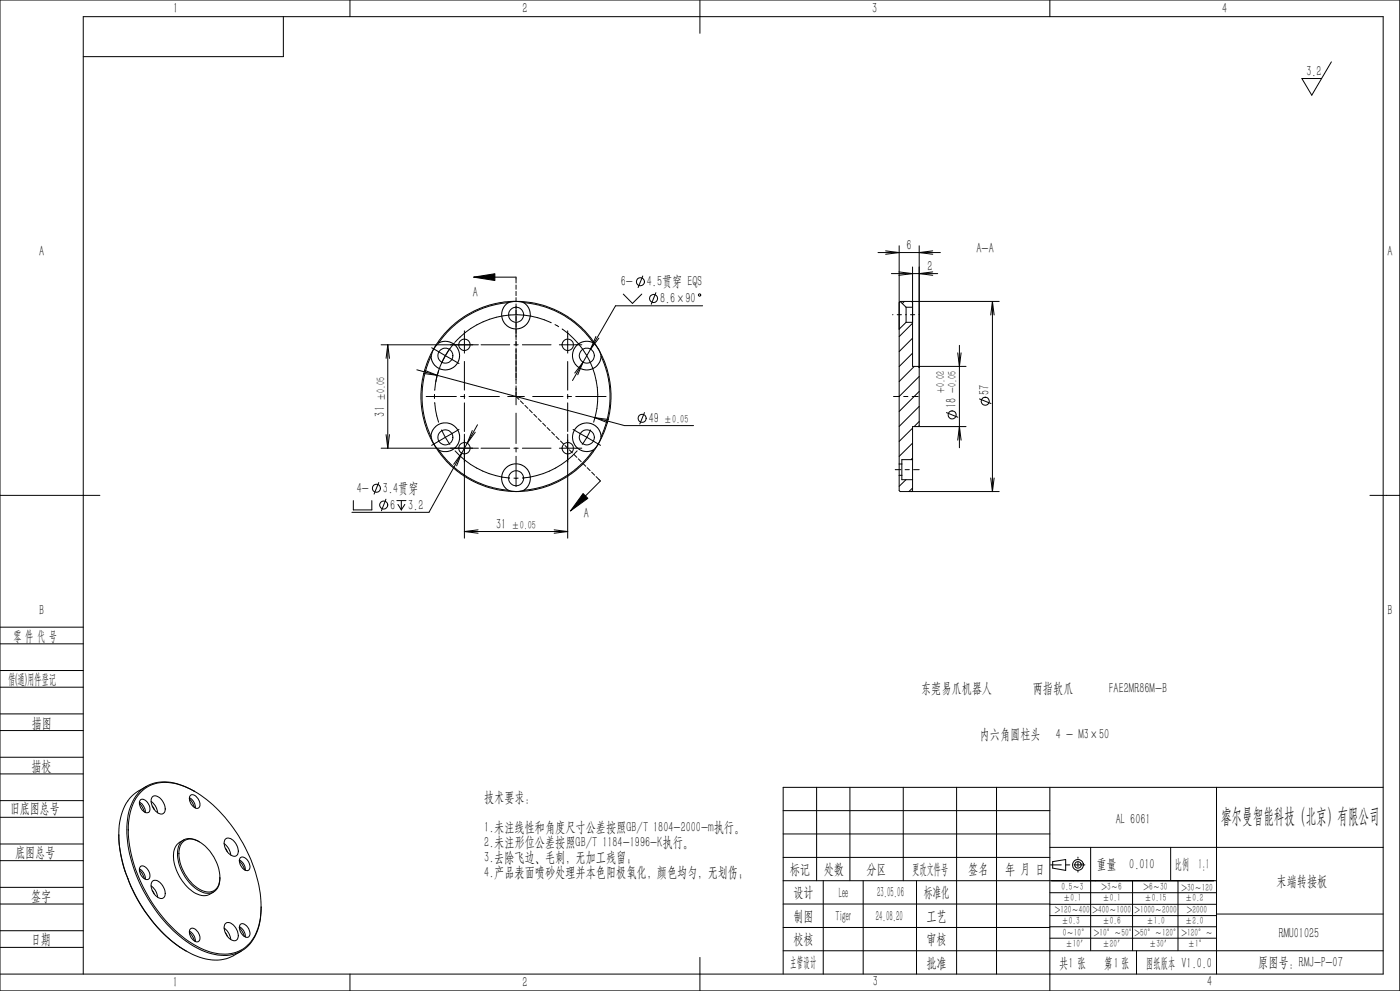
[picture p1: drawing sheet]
<svg xmlns="http://www.w3.org/2000/svg" width="420mm" height="297mm" viewBox="0 0 420 297" stroke-linecap="round" stroke-linejoin="round" font-family="sans-serif">
<g fill="none" stroke="#000" stroke-width=".3">
<path d="M0 0h419.9v297h-419.9zM85 5v12h-60M105 0v5M210 0v10M315 0v5M399.4 18.5l-5.9 10-2.9-5h5.9M263.4 75.7h18.7M265.7 75.2l4 .5-4 .5M269.7 73.7v65.4M275.8 73.7v53.9l-.3 .2M279.8 75.2l-4 .5 4 .5M139.3 99.1v6.7"/>
<path d="M142.1 83.1l6.4-1.1v2.1zM142.1 83.1h12.7v1.7M152.5 90.7l-3.4 .5-3.7 1-3.2 1.4-2.4 1.3-4.4 3.4-1.5 1.5-2.3 2.9M152.5 90.7l-1.4 1.3-.4 1.1-.2 1.4 .7 2.1 .6 .9 1.2 .7 1.1 .4 1.6-.1 1.4-.6 .8-.7 1-1.7 .1-1.8-.6-1.8-1.3-1.2 2.7 .4 5 1.4 4.7 2.2 4.6 3.6 1.7 1.7 2.2 2.7M154.8 90.3l-3.6 .2-4.4 .9-4 1.5-3.1 1.7-4.7 3.6-2.3 2.6-2.6 3.8M154.8 90.3l-2.3 .4M154.8 90.3l2.4 .4M154.8 90.3l4.9 .4 3.4 .8 3.2 1.3 3.1 1.6 2.9 2 3.4 3 2.2 2.7 1.6 2.5M154.8 85.4v1.3M154.8 87.3v1.3M154.8 89.2v1.3M154.8 91.1v10.7"/>
<path d="M165.4 96.7a24.5 24.5 0 0 0-28.9 5.8M166.5 97.3l1.1 .6M168.7 98.6a24.6 24.6 0 0 1 9.4 27.9M170.3 99.1v6.7M187 88.1l2.7 2.8 2.8-2.8M192.8 82.7l-1.4 3.5M196.8 87.7l-1.4 3.5M210.8 91.7h-26.1l-9.8 16.8M267.4 82h13.9M267.8 94.3h.1M269.2 94.3h1.2M269.7 81.5l4.1 .5-4.1 .5"/>
<path d="M270 90.3a3.3 3.3 0 0 0-.3 2.7v5.6l2.1-2M270 90.3l1.8 1.8M270 90.3h29.8M271.3 90.3l-.6 .7M271.7 94.3h.2M271.8 92.1v4.5M271.8 92.1h2v4.5h-2M273.1 94.3h1.3M273.5 90.3l.3 .3M273.8 96.9l-4.1 4M273.8 80v29.8h16M275.7 94.3h.1"/>
<path d="M279.8 81.5l-4 .5 4 .5M297.7 90.3l.5 4.1M297.7 90.3l-.5 4.1M297.7 90.3v57M114.3 103.3h29.2M116.3 103.3v31M116.3 103.3l.5 4.1M116.3 103.3l-.5 4.1M125.1 110.8l53.4 14.4M127.3 111l3.8 1.5-4-.6M127.8 118.8h9.1M129.3 106.8l-1.3 3.2-.8 3-.5 3.4-.1 3.5 .4 3.4 .7 3.4 2.4 6.4"/>
<path d="M129.5 104.2l4.1 2.4M130.1 104.5l-1.7 3.6-1.1 3-.9 4.5-.1 4.2 .3 3.4 .9 3.8 1.3 3.6 1.3 2.5M130.1 104.6l.8-1.1 1.2-1 1.7-.2 1.6 .4 1.5 1.1 .7 1.3 .3 1.2-.3 1.7-.7 1.3-1.1 .9-1.2 .5-1.6 .1-1.7-.6-1-.9-.8-1.3-.2-1.2M130.1 104.6l-.8 2.2M130.3 118.2v1.2M131.6 111.1l-.6 1.9-.6 3.9M133.6 106.6l-1.1 2.2M133.6 106.6l4.1 2.4M135 104.5l-1.4 2.1M136.4 102.7a24.6 24.6 0 0 0-5.7 11.7M138.2 118.8h1.2M139.3 108.3v8.6"/>
<path d="M139.3 118.2v1.3M140.7 118.8h9.1M144.3 103.3h8.6M152.3 118.8h5M154.2 103.3h1.2M154.8 102.2v1.5M154.8 104.3v10.7M154.8 115.7v5.6M154.8 118.8l.9 .9M156.7 103.3h8.6M159.8 118.8h9.1M167.8 103.3h6.7"/>
<path d="M170.2 118.8h1.2M170.3 108.3v8.6M170.3 118.2v1.3M172.7 118.8h9.1M174.9 108.5l-3.2 5.5M174.9 108.5l-1.6 3.8M174.9 108.5l-2.5 3.3M178 102.7l1.5 1.9M178 102.7l-1.3-.4h-1.4l-1.3 .5-1.1 .8-.7 1-.5 1.6 .1 1.3 .5 1.1 .8 1.1 1 .7 1.5 .5 1.4-.1 1.1-.4 1.1-.9 .8-1.3 .3-1.4M178.8 100.8l-1.6 3.8 2.5-3.3M179.5 104.6l.8 2.2M179.5 104.6l1.7 3.4 .9 2.6 .9 3.8 .3 3.5-.2 4.1-.8 4.2-1.1 3.3-1.7 3.6"/>
<path d="M180.3 106.8l1.4 3.4 .6 2.4 .7 5.1-.1 3.5-.5 3.4-.8 3-1.3 3.3M268.1 118.8h1.7M271.1 118.8h1.3M273.6 118.8h1.9M273.8 101.3l-4.1 4.1M273.8 105.8l-4.1 4.1M274.3 109.8l-4.6 4.5M275.5 109.8l.3 .4M275.8 112.8l-6.1 6M275.8 117.3l-6.1 6M287.3 105.7l.5 4.1 .5-4.1M287.8 103.5v30.7"/>
<path d="M293.8 119.5l3.5 1.4M114.3 134.3h29.2M115.8 130.3l.5 4M116.8 130.3l-.5 4M129.3 130.8l.4-1.7 .9-1.2 .8-.6 1.4-.5 1.4-.1 1.4 .5 1.1 .8 .6 .9 .5 1.3 .1 1.4-.4 1.4-.9 1.2-1.3 .8-1.1 .3h-1.2l-1.3-.4M130.1 133.1l1.6 2.4 2.2 2.7 3.3 3.1 3 2 3.1 1.6 3.2 1.2 3.4 .8 4.9 .4M130.1 133.1l1.6 1.8M130.4 120.7l.6 3.9 .6 1.9M131.7 134.9l2.1 2.7 1.7 1.8 4.6 3.5 3.1 1.6 3.2 1.3 2.7 .6 3.4 .5M132.5 128.9l1.1 2.2M133.6 131.1l1.4 2.1M133.6 131.1l-4.1 2.4"/>
<path d="M136.5 135.1a24.7 24.7 0 0 0 16.4 8.2M137.7 128.7l-4.1 2.4M138.5 135.8l-9.8 17.7h-23.1M138.5 135.8l-2.4 3.3M138.5 135.8l-1.5 3.8M139.3 120.7v8.6M139.3 130.1v31.2M141.7 129l-1.5 3.8 2.4-3.3M143.3 127.3l-4.8 8.5M144.3 134.3h8.6M154.2 134.3h1.2M154.8 123.8v9.1"/>
<path d="M154.8 134.2v1.3M154.8 136.7v9.1M156.1 120.1l.9 .9M156.7 134.3h8.6M157.5 121.5l.9 .9M158.8 122.8l.9 .9M160.1 124.2l.9 .9M161.5 125.5l.8 .9M162.8 126.8l.9 .9M164.1 128.1l.9 .9M165.5 129.5l.9 .9M166.8 130.8l.9 .9"/>
<path d="M167.8 134.3h6.7M168.1 132.2l.9 .9M169.5 133.5l.9 .9M170.3 120.7v8.6M170.3 130.1v31.2M170.8 134.8l.9 .9M171.9 128.7l4.2 2.4M172.2 136.2l.9 .9M173.1 135.1a24.7 24.7 0 0 1-16.4 8.2M173.5 137.5l.9 .9M174.8 138.9l.9 .8M176.1 131.1l-1.4 2.1"/>
<path d="M176.1 131.1l4.1 2.4M177.2 128.9l-1.1 2.2M178.5 125.2l8.9 2.4h20.7M178.5 125.2l3.8 1.5M178.5 125.2l4.1 .5M179.5 133.1l-2.6 3.7-2.4 2.6-4.7 3.6-3 1.7-4 1.5-4.4 .9-3.6 .2M179.5 133.1l-4.5 5.5-2.9 2.5-2 1.4-2 1.2-3.5 1.6-4 1.1-3.4 .5M180.3 130.9l-.2-1.3-.7-1.3-1.1-.9-1.1-.5-1.3-.2-1.3 .3-1.3 .7-.9 1.1-.5 1-.2 1.5 .3 1.2 .7 1.3 1.1 .9 1.2 .5 1.7 .1 1.2-.4M180.3 130.9l-.8 2.2M193.3 123.7l-1.4 3.4M269.7 139.1v3.4M269.7 139.1h.9"/>
<path d="M270.6 139.1v3.4M273.8 137.8v6M273.8 128.3l-4.1 4M273.8 132.8l-4.1 4M273.8 137.3l-.5 .5M273.8 137.8h-3.2v1.3M275.8 121.8l-6.1 6M275.8 126.3l-1.6 1.5M283.9 123.7l3.5 1.4M287.3 131.9l.5-4.1 .5 4.1M289.8 127.8h-16v10M0 148.5h30"/>
<path d="M106 150v2.8h5.5v-2.8M113.6 144.6l-1.4 3.5M115.8 149.6l-1.4 3.5M119 150h2.8M119.4 151.2l1 1.6M120.4 150v2.8M121.5 151.2l-1.1 1.6M139.3 159.3h31M139.3 159.3l4.1 .5M143.4 158.8l-4.1 .5M152.4 146.9l-1-.9-.7-1.1-.2-1.1v-1.3l.5-1.2 1.1-1.3 1.1-.7 1.1-.3 1.3 .1 1.6 .6 1 .9 .6 1.2 .3 1-.2 1.8-.6 1.3-1.1 1M152.5 146.9l2.3 .4"/>
<path d="M154.2 143.3h1.2M157.2 146.9l-2.4 .4M166.2 158.8l4.1 .5M170.3 159.3l-4.1 .5M174.9 147.9l1.5 1.5-5.2 3.7zM176.1 140.2l.9 .9M177.5 141.5l.9 .9M178.8 142.8l1.3 1.3-8.9 9M268.6 140.8h1.7M269.7 142.5v4.5l.3 .3h29.8M269.7 142.5h.9M270.6 142.5v1.3h3.2"/>
<path d="M271.5 140.8h1.3M271.8 143.8l-2.1 2M273.8 146.3l-1.1 1M273.8 143.8v3.2l-.3 .3M274.1 140.8h1.7M297.2 143.3l.5 4M298.2 143.3l-.5 4M411 148.5h8.9M0 188h25M0 193h25M0 206h25M0 201h25"/>
<path d="M0 218.9h25M0 214h25M0 231.9h25M0 226.9h25M0 239.9h25M42.2 239.7a2.1 2.1 0 0 1 2.6 1.7 1.45 1.45 0 0 1-.6 2.2 2.77 2.77 0 0 1-2-3.9zM42.3 237.3a11 11 0 0 1 12-2 36 36 0 0 1 17.9 16.3 37.8 37.8 0 0 1 5.9 23.9 11.8 11.8 0 0 1-7.3 9.9 16.1 16.1 0 0 1-13.6-2.9 44.4 44.4 0 0 1-18.7-33.8 16.1 16.1 0 0 1 3.8-11.4zM43.9 235.7l-2.4 1.4a12.7 12.7 0 0 0-5.7 10.2 34.2 34.2 0 0 0 2.6 16M45.7 238.8a2.39 2.39 0 0 1 3.3 1.7 2.46 2.46 0 0 1-.2 3.4 3.7 3.7 0 0 1-3.1-5.1zM56.8 239.1a3.4 3.4 0 0 1 1.8 3M56.8 239.3l1 1.4 .5 1.3M57 238.5a1.59 1.59 0 0 1 2.4 .9 2.04 2.04 0 0 1 0 2.8 2.79 2.79 0 0 1-2.4-3.7z"/>
<path d="M58.4 237.2a15.6 15.6 0 0 0-13.2-2.2 11.8 11.8 0 0 0-6.8 9.4 37.6 37.6 0 0 0 6 25.1 37.3 37.3 0 0 0 17.2 15.7 11.8 11.8 0 0 0 12.3-1.2 15.5 15.5 0 0 0 4.5-12.3M245 236v27.9M255 236v27.9M271 236v27.9M287 236v55.9M299 236v55.9M315 236v61M365 236v55.9M415 236h-180.1v55.9M0 244.9h25M0 257.9h25M0 252.9h25"/>
<path d="M35.6 250.1a34.5 34.5 0 0 0 2.8 13.2M41.8 240.4a3.4 3.4 0 0 1 1.8 3.1M41.8 240.7l.9 1.2 .6 1.5M42.2 259.7a2.09 2.09 0 0 1 2.6 1.8 1.48 1.48 0 0 1-.6 2.1 2.8 2.8 0 0 1-2-3.9zM45.3 240.2a4.6 4.6 0 0 1 2 3.4M45.7 241.6l.6 1M54.8 252.4a4.1 4.1 0 0 1 5.6 .2 12.8 12.8 0 0 1 5.3 12.1 3.5 3.5 0 0 1-5.3 2.1 13 13 0 0 1-6.6-12.1l.2-1.1zM55.1 251.7l-1.2 .7a5.1 5.1 0 0 0-1.8 5.5 13.8 13.8 0 0 0 7.3 10.1 4.3 4.3 0 0 0 4.7-.7M59.8 252.3a4 4 0 0 0-6 .8 11.4 11.4 0 0 0 2.5 10.8 7.6 7.6 0 0 0 7.2 3.7 4.5 4.5 0 0 0 2.5-4.7M67.2 252.8a4.9 4.9 0 0 1 2 3.4M67.6 251.5a2.16 2.16 0 0 1 3.1 1.2 2.62 2.62 0 0 1 0 3.9 3.7 3.7 0 0 1-3.1-5.1zM67.6 254.2l.6 1.1"/>
<path d="M71.8 258l.8 1 .8 1.7M71.8 257.7a3.4 3.4 0 0 1 1.8 3.1M72 257.2a1.59 1.59 0 0 1 2.4 .9 1.78 1.78 0 0 1-.2 2.8 3 3 0 0 1-2.2-3.7zM234.9 243h80.1M234.9 249.9h80.1M234.9 257h80.1M315 254h100M315.2 259.2h3.2M315.8 258.2l3.9-.6v3.3l-3.9-.7zM319.7 259.2h1.2M322.2 259.2h3.3M323.4 256.9v.3"/>
<path d="M323.4 258.5v1.3M327.2 254v30.9M351.2 254v9.9M0 270.9h25M0 265.9h25M0 278.9h25M38.4 263.3a44.3 44.3 0 0 0 17.4 21.7M38.4 263.3a42.6 42.6 0 0 0 17.4 21.7M41.8 260.4a3.3 3.3 0 0 1 1.8 3.1M41.8 260.7l.8 1 .7 1.7M45.3 265.5a4.6 4.6 0 0 1 2 3.4M45.7 264.2a1.92 1.92 0 0 1 2.8 .8 3.1 3.1 0 0 1 .5 4.1 2.86 2.86 0 0 1-3.3-2.2 2.89 2.89 0 0 1 0-2.7z"/>
<path d="M45.7 266.9l.6 1M56.8 279.1a3.4 3.4 0 0 1 1.8 3.1M56.8 279.4l1 1.3 .5 1.3M57.2 278.3a2.28 2.28 0 0 1 2.7 2.2 1.11 1.11 0 0 1-.1 1.4 1.11 1.11 0 0 1-1.4 .2 2.84 2.84 0 0 1-1.2-3.8zM67.2 278.1a4.9 4.9 0 0 1 2 3.5M67.6 276.8a1.93 1.93 0 0 1 2.8 .9 3.1 3.1 0 0 1 .5 4.1 2.86 2.86 0 0 1-3.3-2.2 2.61 2.61 0 0 1 0-2.8zM67.6 279.5l.6 1.1M71.8 278l.9 1.2 .7 1.5M71.8 277.7a3.3 3.3 0 0 1 1.8 3.1M72 277.2a1.59 1.59 0 0 1 2.4 .8 1.93 1.93 0 0 1 0 2.9 2.85 2.85 0 0 1-2.4-3.7zM234.9 270.9h80.1M234.9 263.9h130.1"/>
<path d="M234.9 278h80.1M247 263.9v28M259 263.9v28M275 263.9v28M315 277.7h50M315 274.4h50M315 271h50M315 267.5h50M321.9 263.9h.1M323.4 261v.4M328.5 263.9h.1M334.9 263.9h.1"/>
<path d="M339.8 263.9v21M353.4 263.9v21M365 273.9h50M0 283.9h25M0 291.9h415v-286.9h-390v286.9M55.8 285a14.7 14.7 0 0 0 13.7 1.7l2.9-1.7M105 291.9v5.1M210 286.9v10.1M234.9 284.9h180.1M315 281.2h50"/>
<circle cx="154.8" cy="94.3" r="2.25"/>
<circle cx="192.1" cy="84.4" r="1.22"/>
<circle cx="196.1" cy="89.5" r="1.2"/>
<circle cx="209.9" cy="88.4" r=".35"/>
<circle cx="133.6" cy="106.6" r="2.24"/>
<circle cx="139.3" cy="103.3" r="1.71"/>
<circle cx="170.3" cy="103.3" r="1.71"/>
<circle cx="176.1" cy="106.6" r="2.25"/>
<circle cx="133.6" cy="131.1" r="2.24"/>
<circle cx="139.3" cy="134.3" r="1.71"/>
<circle cx="170.3" cy="134.3" r="1.71"/>
<circle cx="176.1" cy="131.1" r="2.25"/>
<circle cx="192.6" cy="125.4" r="1.21"/>
<circle cx="285.6" cy="124.4" r="1.2"/>
<circle cx="295.6" cy="120.2" r="1.21"/>
<circle cx="112.9" cy="146.3" r="1.21"/>
<circle cx="115.1" cy="151.3" r="1.21"/>
<circle cx="154.8" cy="143.3" r="2.25"/>
<circle cx="323.4" cy="259.2" r=".99"/>
<circle cx="323.4" cy="259.2" r="1.63"/>
</g>
<path d="M341 284.9v7" fill="none" stroke="#0a0605" stroke-width=".3"/>
<path d="M142.1 83.1l6.4-1.1v2.1zM174.9 147.9l1.5 1.5-5.2 3.7z" fill="#000"/>
<text font-size="6.3" x="366.3" y="246.6">睿尔曼智能科技（北京）有限公司</text>
<g font-size="4.4">
<text x="51.9" y="4">1</text>
<text x="156.8" y="4">2</text>
<text x="261.6" y="4">3</text>
<text x="366.7" y="4">4</text>
<text x="391.9" y="22.7">3.2</text>
<text x="11.7" y="76.6">A</text>
<text x="272" y="74.8">6</text>
<text x="292.9" y="75.7">A-A</text>
<text x="416.2" y="76.6">A</text>
<text x="278.2" y="81.2">2</text>
<text x="141.9" y="89">A</text>
<text x="186.3" y="85.8">6-</text>
<text x="194.1" y="85.8">4.5贯穿 EQS</text>
<text x="198" y="90.8">8.6×90</text>
<text x="296.8" y="118.3" transform="rotate(-90 296.8 118.3)">57</text>
<text x="115.4" y="124.8" transform="rotate(-90 115.4 124.8)">31</text>
<text x="286.9" y="122.4" transform="rotate(-90 286.9 122.4)">18</text>
<text x="194.6" y="126.7">49</text>
<text x="107.1" y="147.7">4-</text>
<text x="114.9" y="147.7">3.4贯穿</text>
<text x="117.1" y="152.7">6</text>
<text x="122.5" y="152.7">3.2</text>
<text x="175.2" y="155.2">A</text>
<text x="148.8" y="158.5">31</text>
<text x="11.8" y="184.4">B</text>
<text x="416.2" y="184.4">B</text>
<text x="4" y="192">零 件 代 号</text>
<text x="2.5" y="205.1">借(通)用件登记</text>
<text x="276.3" y="207.7">东莞易爪机器人</text>
<text x="309.8" y="207.7">两指软爪</text>
<text x="332.7" y="207.7">FAE2MR86M-B</text>
<text x="9.5" y="218.1">描图</text>
<text x="293.9" y="221.4">内六角圆柱头</text>
<text x="316.8" y="221.4">4 - M3×50</text>
<text x="9.5" y="231.1">描校</text>
<text x="3" y="243.6">旧底图总号</text>
<text x="145.2" y="240.2">技术要求：</text>
<text x="145.2" y="249.3">1.未注线性和角度尺寸公差按照GB/T 1804-2000-m执行。</text>
<text x="334.8" y="246.9">AL 6061</text>
<text x="4.6" y="256.9">底图总号</text>
<text x="145.2" y="253.7">2.未注形位公差按照GB/T 1184-1996-K执行。</text>
<text x="145.2" y="258.3">3.去除飞边、毛刺，无加工残留；</text>
<text x="145.2" y="262.8">4.产品表面喷砂处理并本色阳极氧化，颜色均匀，无划伤；</text>
<text x="236.9" y="261.8">标记</text>
<text x="247.1" y="261.8">处数</text>
<text x="259.9" y="261.8">分区</text>
<text x="273.7" y="261.8">更改文件号</text>
<text x="290.4" y="261.8">签名</text>
<text x="301.5" y="261.8">年 月 日</text>
<text x="329" y="260.4">重量</text>
<text x="338.8" y="260.4">0.010</text>
<text x="352.5" y="260.4">比例 1:1</text>
<text x="9.3" y="270">签字</text>
<text x="238" y="268.8">设计</text>
<text x="251.6" y="269.1">Lee</text>
<text x="263.1" y="268.8">23.05.06</text>
<text x="277.2" y="268.8">标准化</text>
<text x="383" y="265.4">末端转接板</text>
<text x="238.1" y="276">制图</text>
<text x="250.7" y="275.9">Tiger</text>
<text x="262.8" y="276">24.08.20</text>
<text x="278" y="276">工艺</text>
<text x="383.6" y="281">RMU01025</text>
<text x="9.4" y="282.8">日期</text>
<text x="238" y="282.9">校核</text>
<text x="278" y="283">审核</text>
<text x="237.1" y="289.9">主管设计</text>
<text x="278" y="290.2">批准</text>
<text x="317.8" y="290.2">共1 张</text>
<text x="331.3" y="290.2">第1张</text>
<text x="343.8" y="290.2">图纸版本 V1.0.0</text>
<text x="377.5" y="289.9">原图号：RMJ-P-07</text>
<text x="51.8" y="295.8">1</text>
<text x="156.8" y="295.8">2</text>
<text x="261.8" y="295.6">3</text>
<text x="362.1" y="295.6">4</text>
</g>
<g font-size="3.5">
<text x="283.4" y="117.8" transform="rotate(-90 283.4 117.8)">+0.02</text>
<text x="286.9" y="117.8" transform="rotate(-90 286.9 117.8)">-0.05</text>
<text x="115.4" y="120.2" transform="rotate(-90 115.4 120.2)">±0.05</text>
<text x="199.2" y="126.7">±0.05</text>
<text x="153.5" y="158.5">±0.05</text>
</g>
<g font-size="3.1">
<text x="318.4" y="266.8">0.5～3</text>
<text x="330.5" y="266.8">&gt;3～6</text>
<text x="343.1" y="266.8">&gt;6～30</text>
<text x="354.4" y="267">&gt;30～120</text>
<text x="316.5" y="273.7">&gt;120～400</text>
<text x="319" y="270">±0.1</text>
<text x="327.7" y="273.7">&gt;400～1000</text>
<text x="330.8" y="270">±0.1</text>
<text x="340.3" y="273.7">&gt;1000～2000</text>
<text x="343.4" y="270">±0.15</text>
<text x="355.5" y="270">±0.2</text>
<text x="356" y="273.7">&gt;2000</text>
<text x="318.4" y="277">±0.3</text>
<text x="318.9" y="280.5">0～10°</text>
<text x="328.1" y="280.5">&gt;10°～50°&gt;50°～120°</text>
<text x="330.8" y="277">±0.6</text>
<text x="343.9" y="277">±1.0</text>
<text x="354.4" y="280.5">&gt;120°～</text>
<text x="355.5" y="277">±2.0</text>
<text x="319.7" y="283.8">±10′</text>
<text x="330.8" y="283.8">±20′</text>
<text x="344.7" y="283.8">±30′</text>
<text x="356.4" y="283.8">±1°</text>
</g>
</svg>
